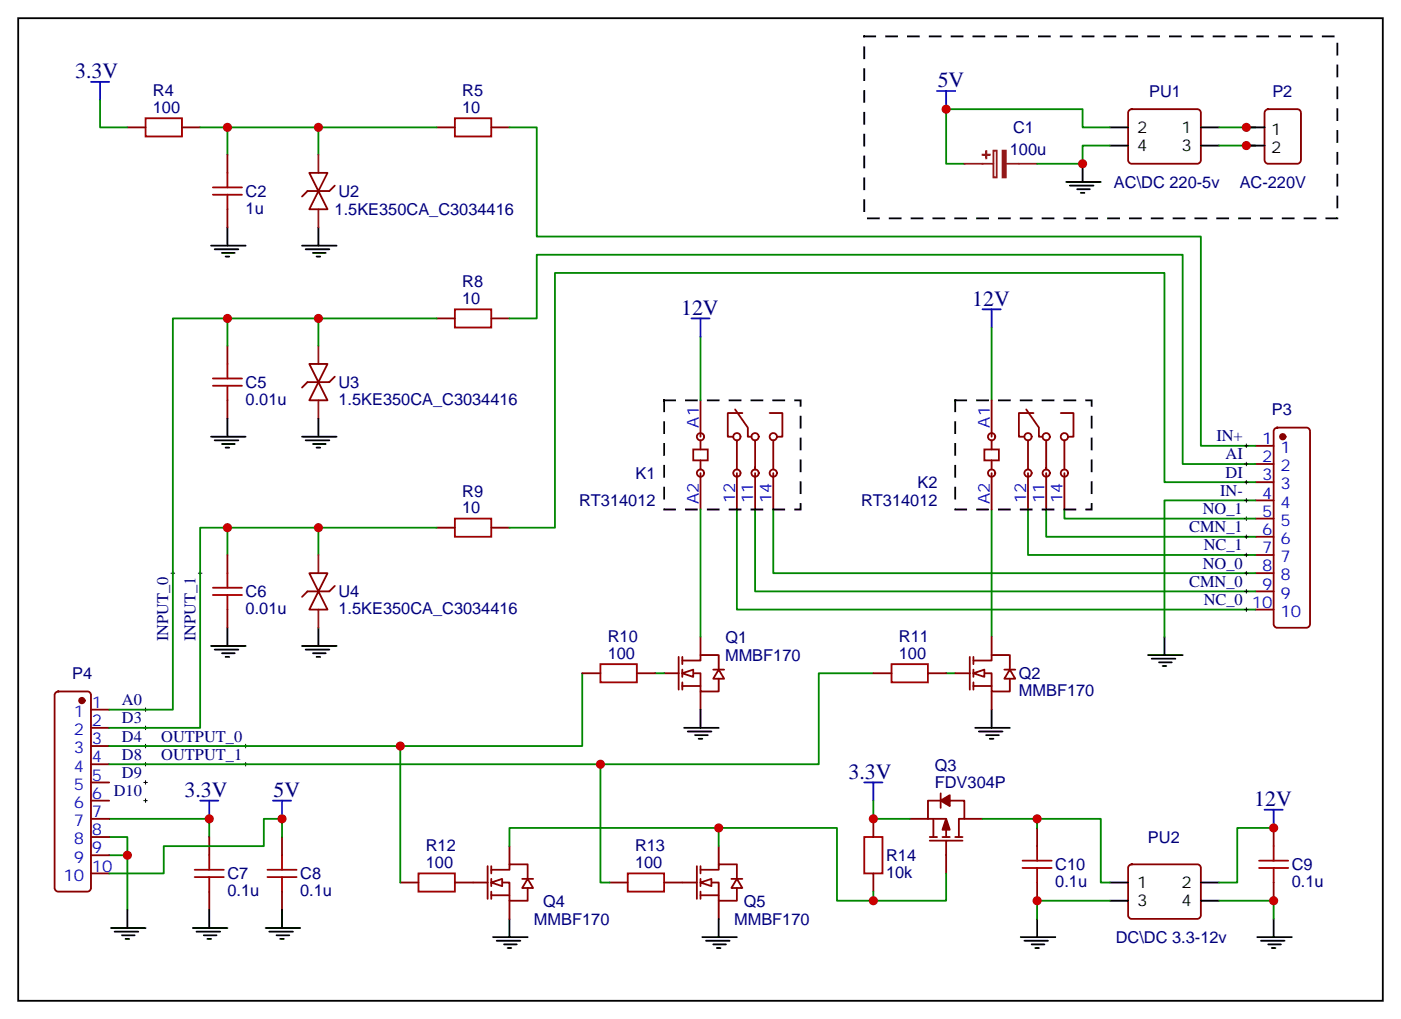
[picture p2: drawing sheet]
<svg xmlns="http://www.w3.org/2000/svg" width="272mm" height="198mm" viewBox="0 0 272 198" stroke-linecap="round" stroke-linejoin="round" font-family="sans-serif">
<g fill="none" stroke="#000" stroke-width=".19">
<path d="M33.2 111.1h.7M33.5 110.8v.7M38.5 111.1h.7M38.8 110.8v.7M27.9 137.6h.7M28.2 137.2v.7M27.9 148.2h.7M27.9 144.6h.7M27.9 155.2h.7M27.9 151.7h.7M27.9 141.1h.7M28.2 140.8v.7"/>
<path d="M28.2 144.3v.7M28.2 147.8v.7M28.2 151.3v.7M28.2 154.9v.7M47.3 148.2h.7M47.3 144.6h.7M47.6 144.3v.7M47.6 147.8v.7"/>
</g>
<path d="M38.8 155.2h3.5M40.6 155.2v3.6M52.9 155.2h3.5M54.7 155.2v3.6" fill="none" stroke="#00f" stroke-width=".35"/>
<path d="M135.8 65.3v12.3M21.2 158.8h19.4v3.5M21.2 162.3h3.5v14.1M21.2 165.8h3.5" fill="none" stroke="#008700" stroke-width=".35"/>
<path d="M21.5 179.9h6.7M24.7 176.4v3.5M22.2 180.6h4.6M23.6 181.3h2.5M24.3 182h.7" fill="none" stroke="#000" stroke-width=".35"/>
<g fill="none" stroke="#870000" stroke-width=".35">
<path d="M135.8 77.6v7.1M142.5 79.4l2.5 3.5v1.8h.7M134.4 87.1h2.8v2.2h-2.8zM135.8 89.3v1.7M135.8 85.4v1.7M135.8 91.7v7.1M142.9 85.4v5.6M142.9 91.7v7.1M143.9 80.1h-2.8v4.6h1.1M146.4 85.4v5.6v-.3M146.4 91.7v7.1M149.2 80.1h2.5v4.6h-1.1"/>
<path d="M149.9 85.4v5.6M149.9 91.7v7.1M10.8 134.3l.5-.2h5.6a.71 .71 0 0 1 .7 .7v37.4a.76 .76 0 0 1-.7 .7h-5.6a.76 .76 0 0 1-.7-.7v-37.4zM17.6 137.6h3.6M128.8 130.5h2.8M131.6 127.4v6.3M132.3 130.5h3.5v3.6h3.5v-2.5M132.3 128.1h3.5v-1.1h3.5v2.8M132.3 127.4v1.4M132.3 129.8v1.4M132.3 132.3v1.4M132.3 133h3.5"/>
<path d="M135.8 123.5v3.5M135.8 134.1v3.5M138.3 129.8h2.1M139.3 129.8l1.1 1.8h-2.1zM17.6 141.1h3.6M17.6 144.6h3.6M17.6 148.2h3.6M17.6 151.7h3.6M17.6 155.2h3.6M17.6 158.8h3.6M17.6 162.3h3.6M17.6 165.8h3.6"/>
<path d="M17.6 169.3h3.6"/>
<circle cx="135.8" cy="91.7" r=".71"/>
<circle cx="135.8" cy="84.7" r=".71"/>
<circle cx="142.9" cy="91.7" r=".71"/>
<circle cx="142.9" cy="84.7" r=".71"/>
<circle cx="146.4" cy="91.7" r=".71"/>
<circle cx="146.4" cy="84.7" r=".71"/>
<circle cx="149.9" cy="91.7" r=".71"/>
<circle cx="149.9" cy="84.7" r=".71"/>
</g>
<circle cx="15.9" cy="135.8" r=".53" fill="#870000" stroke="#870000" stroke-width=".35"/>
<path d="M132.3 130.5l2.1-.7v1.4z" fill="#fff" stroke="#870000" stroke-width=".35"/>
<g fill="none" stroke="#000" stroke-width=".35">
<path d="M135.8 137.6v3.5M192.3 137.6v3.5M132.6 141.1h6.7M133.3 141.8h4.6M134.8 142.5h2.4M135.5 143.2h.7M189.1 141.1h6.7M189.8 141.8h4.6M191.2 142.5h2.5M191.9 143.2h.7M201.1 178.2v3.5M215.2 171.1h3.5"/>
<path d="M215.2 174.6h3.5M232.8 171.1h3.6M232.8 174.6h3.6M246.9 178.2v3.5M197.9 181.7h6.7M198.6 182.4h4.6M200 183.1h2.5M200.7 183.8h.7M243.8 181.7h6.7M244.5 182.4h4.6M245.9 183.1h2.5M246.6 183.8h.7"/>
</g>
<path d="M135.8 98.8v24.7M192.3 98.8v24.7M127 130.5h1.8M183.4 130.5h1.8M236.4 174.6h10.5v3.6M246.9 160.5h-7v10.6h-3.5" fill="none" stroke="#008700" stroke-width=".35"/>
<g fill="none" stroke="#870000" stroke-width=".35">
<path d="M185.2 130.5h2.8M188 127.4v6.3M188.7 130.5h3.6v3.6h3.5v-2.5M188.7 128.1h3.6v-1.1h3.5v2.8M188.7 127.4v1.4M188.7 129.8v1.4M188.7 132.3v1.4M188.7 133h3.6M192.3 123.5v3.5M192.3 134.1v3.5M194.7 129.8h2.1M195.8 129.8l1 1.8h-2.1z"/>
<path d="M219 167.8l.4-.2h12.7a.71 .71 0 0 1 .7 .7v9.1a.76 .76 0 0 1-.7 .8h-12.7a.76 .76 0 0 1-.7-.8v-9.1zM246.9 160.5v3.5M246.9 171.1v3.5"/>
</g>
<path d="M190.5 60h3.5M192.3 60v3.5M134.1 61.7h3.5M135.8 61.7v3.6M245.2 157h3.5M246.9 157v3.5" fill="none" stroke="#00f" stroke-width=".35"/>
<path d="M244.1 166.9h5.7M244.1 168.3h5.7M246.9 164v2.9M246.9 168.3v2.8" fill="none" stroke="#a10000" stroke-width=".35"/>
<path d="M188.7 130.5l2.2-.7v1.4z" fill="#fff" stroke="#870000" stroke-width=".35"/>
<g fill="none" stroke="#008700" stroke-width=".35">
<path d="M19.4 19.4v5.3h5.3M38.8 24.7h45.9M44.1 24.7v5.3M61.7 24.7v5.3M98.8 24.7h5.3v21.2h128.7v40.5h10.6M236.4 24.7h7M236.4 28.2h7M44.1 61.7v5.3M61.7 61.7v5.3M84.7 61.7h-51.2v75.9h-12.3M98.8 61.7h5.3v-12.3h125.2v40.6h14.1M192.3 63.5v14.1"/>
<path d="M142.9 98.8v19.4h100.5M146.4 98.8v15.9h97M149.9 98.8v12.3h93.5M199.3 98.8v8.8h44.1M202.8 98.8v5.3h40.6M206.4 98.8v1.7h37M243.4 93.5h-17.6v-40.6h-118.2v49.4h-8.8M243.4 97h-17.6v26.5M44.1 102.3v5.3M61.7 102.3v5.3M84.7 102.3h-45.9v38.8h-17.6M112.9 130.5v14.1h-91.7"/>
<path d="M169.3 130.5h-10.6v17.7h-137.5M54.7 162.3v-3.5h-3.5v5.2h-19.5v5.3h-10.5"/>
</g>
<g fill="none" stroke="#870000" stroke-width=".35">
<path d="M24.7 24.7h3.5M35.3 24.7h3.5M44.1 30v3.5M60 33.5h3.5l-1.8 3.5zM61.7 37l1.8 3.6h-3.5zM64.9 36l-1 1h-4.3l-1 1.1M84.7 24.7h3.5M95.2 24.7h3.6M219 21.4l.4-.2h12.7a.71 .71 0 0 1 .7 .7v9.1a.76 .76 0 0 1-.7 .8h-12.7a.76 .76 0 0 1-.7-.8v-9.1zM44.1 40.6v3.5M44.1 67v3.6M44.1 77.6v3.5"/>
<path d="M60 70.6h3.5l-1.8 3.5zM61.7 74.1l1.8 3.5h-3.5zM64.9 73l-1 1.1h-4.3l-1 1M84.7 61.7h3.5M95.2 61.7h3.6M192.3 77.6v7.1M199 79.4l2.4 3.5v1.8h.7M190.9 87.1h2.8v2.2h-2.8zM192.3 89.3v1.7M192.3 85.4v1.7M192.3 91.7v7.1M199.3 85.4v5.6"/>
<path d="M199.3 91.7v7.1M200.4 80.1h-2.8v4.6h1M202.8 85.4v5.6v-.3M202.8 91.7v7.1M205.7 80.1h2.4v4.6h-1M206.4 85.4v5.6M206.4 91.7v7.1M243.4 86.4h3.5M243.4 90h3.5M243.4 93.5h3.5M243.4 97h3.5M247.2 83.1l.4-.2h5.7a.71 .71 0 0 1 .7 .7v37.4a.76 .76 0 0 1-.7 .7h-5.7a.76 .76 0 0 1-.7-.7v-37.4z"/>
<path d="M44.1 107.6v3.5M44.1 118.2v3.5M60 111.1h3.5l-1.8 3.6zM61.7 114.7l1.8 3.5h-3.5zM64.9 113.6l-1 1.1h-4.3l-1 1M84.7 102.3h3.5M95.2 102.3h3.6M243.4 114.7h3.5M243.4 100.5h3.5M243.4 104.1h3.5M243.4 107.6h3.5M243.4 111.1h3.5"/>
<path d="M243.4 118.2h3.5M112.9 130.5h3.5M123.5 130.5h3.5M169.3 130.5h3.6M179.9 130.5h3.5M40.6 162.3v3.5M40.6 172.9v3.5M54.7 162.3v3.5M54.7 172.9v3.5M91.7 171.1h2.8M94.5 167.9v6.4M95.2 171.1h3.6v3.5h3.5v-2.4"/>
<path d="M95.2 168.6h3.6v-1h3.5v2.8M95.2 167.9v1.4M95.2 170.4v1.4M95.2 172.9v1.4M95.2 173.6h3.6M98.8 164v3.6M98.8 174.6v3.6M101.2 170.4h2.2M102.3 170.4l1.1 1.8h-2.2z"/>
<circle cx="192.3" cy="91.7" r=".71"/>
<circle cx="192.3" cy="84.7" r=".71"/>
<circle cx="199.3" cy="91.7" r=".71"/>
<circle cx="199.3" cy="84.7" r=".71"/>
<circle cx="202.8" cy="91.7" r=".71"/>
<circle cx="202.8" cy="84.7" r=".71"/>
<circle cx="206.4" cy="84.7" r=".71"/>
<circle cx="206.4" cy="91.7" r=".71"/>
</g>
<g fill="none" stroke="#a10000" stroke-width=".35">
<path d="M28.2 22.9h7.1v3.6h-7.1zM41.3 36.3h5.6M41.3 37.7h5.6M44.1 33.5v2.8M44.1 37.7v2.9M88.2 22.9h7v3.6h-7zM88.2 60h7v3.5h-7zM41.3 73.4h5.6M41.3 74.8h5.6M44.1 70.6v2.8M44.1 74.8v2.8M41.3 113.9h5.6"/>
<path d="M41.3 115.4h5.6M44.1 111.1v2.8M44.1 115.4v2.8M88.2 100.5h7v3.6h-7zM116.4 128.8h7.1v3.5h-7.1zM172.9 128.8h7v3.5h-7zM37.7 168.6h5.7M37.7 170h5.7M40.6 165.8v2.8M40.6 170v2.9M51.9 168.6h5.6M51.9 170h5.6"/>
<path d="M54.7 165.8v2.8M54.7 170v2.9"/>
</g>
<g fill="none" stroke="#000" stroke-width=".35">
<path d="M206.7 35.3h6.7M207.4 36h4.6M208.8 36.7h2.5M209.5 37.4h.8M209.9 31.8v3.5M215.2 24.7h3.5M215.2 28.2h3.5M232.8 24.7h3.6M232.8 28.2h3.6M40.9 47.6h6.7M41.6 48.3h4.6M43 49h2.5"/>
<path d="M43.7 49.7h.7M44.1 44.1v3.5M58.6 47.6h6.7M59.3 48.3h4.6M60.7 49h2.4M61.4 49.7h.7M61.7 44.1v3.5M40.9 84.7h6.7M41.6 85.4h4.6M43 86.1h2.5M43.7 86.8h.7M44.1 81.1v3.6"/>
<path d="M58.6 84.7h6.7M59.3 85.4h4.6M60.7 86.1h2.4M61.4 86.8h.7M61.7 81.1v3.6M40.9 125.2h6.7M41.6 125.9h4.6M43 126.6h2.5M43.7 127.4h.7M44.1 121.7v3.5M58.6 125.2h6.7M59.3 125.9h4.6"/>
<path d="M60.7 126.6h2.4M61.4 127.4h.7M61.7 121.7v3.5M222.6 127h6.7M223.3 127.7h4.6M224.7 128.4h2.5M225.4 129.1h.7M225.8 123.5v3.5M37.4 179.9h6.7M40.6 176.4v3.5M51.5 179.9h6.7M54.7 176.4v3.5"/>
<path d="M98.8 178.2v3.5M38.1 180.6h4.6M39.5 181.3h2.5M40.2 182h.7M52.2 180.6h4.6M53.6 181.3h2.5M54.3 182h.7M95.6 181.7h6.7M96.3 182.4h4.6M97.7 183.1h2.5M98.4 183.8h.7"/>
</g>
<path d="M17.6 15.9h3.6M19.4 15.9v3.5M181.7 17.6h3.5M183.4 17.6v3.6M167.6 151.7h3.5M169.3 151.7v3.5" fill="none" stroke="#00f" stroke-width=".35"/>
<path d="M61.7 30v3.5M61.7 40.6v3.5M61.7 67v3.6M61.7 77.6v3.5M61.7 107.6v3.5M61.7 118.2v3.5" fill="none" stroke="#8c2424" stroke-width=".35"/>
<circle cx="248.7" cy="84.7" r=".53" fill="#870000" stroke="#870000" stroke-width=".35"/>
<g fill="none" stroke="#000" stroke-width=".19">
<path d="M241.3 90h.7M241.3 93.5h.7M241.3 86.4h.7M241.3 97h.7M241.7 86.1v.7M241.7 89.6v.7M241.7 93.1v.7M241.7 96.7v.7M241.3 100.5h.7M241.3 104.1h.7M241.3 107.6h.7M241.3 111.1h.7"/>
<path d="M241.3 114.7h.7M241.3 118.2h.7M241.7 100.2v.7M241.7 103.7v.7M241.7 107.2v.7M241.7 110.8v.7M241.7 114.3v.7M241.7 117.8v.7"/>
</g>
<path d="M95.2 171.1l2.2-.7v1.4z" fill="#fff" stroke="#870000" stroke-width=".35"/>
<path d="M81.1 169.3h7.1v3.6h-7.1zM121.7 169.3h7.1v3.6h-7.1z" fill="none" stroke="#a10000" stroke-width=".35"/>
<g fill="none" stroke="#870000" stroke-width=".35">
<path d="M77.6 171.1h3.5M88.2 171.1h3.5M118.2 171.1h3.5M128.8 171.1h6.3M135.1 167.9v6.4M135.8 171.1h3.5v3.5h3.6v-2.4M135.8 168.6h3.5v-1h3.6v2.8M135.8 167.9v1.4M135.8 170.4v1.4M135.8 172.9v1.4M135.8 173.6h3.5M139.3 164v3.6"/>
<path d="M139.3 174.6v3.6M141.8 170.4h2.1M142.9 170.4l1 1.8h-2.1z"/>
</g>
<path d="M135.8 171.1l2.1-.7v1.4z" fill="#fff" stroke="#870000" stroke-width=".35"/>
<path d="M3.5 3.5h264.6v190.5h-264.6zM241.7 24.7h3.5M241.7 28.2h3.5M139.3 178.2v3.5M136.2 181.7h6.7M136.9 182.4h4.6M138.3 183.1h2.5M139 183.8h.7" fill="none" stroke="#000" stroke-width=".35"/>
<path d="M215.2 24.7h-5.3v-3.5h-26.5v10.6h3.6M215.2 28.2h-5.3v3.6h-8.8M77.6 144.6v26.5M116.4 148.2v22.9h1.8M169.3 155.2v3.6h7.1M190.5 158.8h22.9v12.3h1.8M201.1 158.8v1.7M98.8 164v-3.5h63.5v14.1h7M139.3 160.5v3.5M183.4 169.3v5.3h-14.1v-1.7M215.2 174.6h-14.1v3.6" fill="none" stroke="#008700" stroke-width=".35"/>
<path d="M167.6 162.3h3.5v7h-3.5zM198.3 168.3h5.6M198.3 166.9h5.6M201.1 164v2.9M201.1 168.3v2.8" fill="none" stroke="#a10000" stroke-width=".35"/>
<g fill="none" stroke="#870000" stroke-width=".35">
<path d="M245.4 21.4l.5-.2h5.6a.71 .71 0 0 1 .7 .7v9.1a.76 .76 0 0 1-.7 .8h-5.6a.76 .76 0 0 1-.7-.8v-9.1zM169.3 158.8v3.5M176.4 158.8h3.5M181 158.8v3.5M182.4 155.2h-2.5v3.6h3.5v3.5M182.4 153.8v2.8M184.1 155.2h2.9v3.6h-1.1v3.5M187 158.8h3.5M169.3 169.3v3.6M180.3 163h6.3M180.3 162.3h1.4M182.7 162.3h1.4"/>
<path d="M183.4 163v6.3M185.2 162.3h1.4M201.1 160.5v3.5M201.1 171.1v3.5"/>
</g>
<path d="M187 31.8h5.6M192.6 29.2h.7v5.2h-.7zM195.1 31.8h6" fill="none" stroke="#8c2424" stroke-width=".35"/>
<g fill="#8c2424" stroke="#8c2424" stroke-width=".35">
<path d="M194.4 29.2h.6v5.2h-.6z"/>
<path d="M191.2 29.3v1.4z"/>
<path d="M190.5 30h1.4z"/>
</g>
<path d="M167.6 7.1h91.7v35.2h-91.7zM128.8 77.6h26.4v21.2h-26.4zM185.2 77.6h26.5v21.2h-26.5z" fill="none" stroke="#000" stroke-width=".35" stroke-dasharray="2.1 2.1"/>
<g fill="#870000" stroke="#870000" stroke-width=".35">
<path d="M183.4 158.8l.7 2.1h-1.4z"/>
<path d="M182.4 155.2l1.7-1v2.1z"/>
</g>
<g fill="#c00">
<circle cx="24.7" cy="165.8" r=".88"/>
<circle cx="246.9" cy="160.5" r=".88"/>
<circle cx="246.9" cy="174.6" r=".88"/>
<circle cx="40.6" cy="158.7" r=".88"/>
<circle cx="54.7" cy="158.7" r=".88"/>
<circle cx="44.1" cy="102.3" r=".88"/>
<circle cx="61.7" cy="102.3" r=".88"/>
<circle cx="61.7" cy="61.7" r=".88"/>
<circle cx="44.1" cy="61.7" r=".88"/>
<circle cx="44.1" cy="24.7" r=".88"/>
<circle cx="61.7" cy="24.7" r=".88"/>
<circle cx="116.4" cy="148.2" r=".88"/>
<circle cx="77.6" cy="144.6" r=".88"/>
<circle cx="139.3" cy="160.5" r=".88"/>
<circle cx="241.7" cy="28.2" r=".88"/>
<circle cx="241.7" cy="24.7" r=".88"/>
<circle cx="183.4" cy="21.2" r=".88"/>
<circle cx="209.9" cy="31.7" r=".88"/>
<circle cx="169.3" cy="158.7" r=".88"/>
<circle cx="169.3" cy="174.6" r=".88"/>
<circle cx="201.1" cy="174.6" r=".88"/>
<circle cx="201.1" cy="158.7" r=".88"/>
</g>
<g font-size="4.2" fill="#000080">
<text x="14.6" y="15.2">3.3V</text>
<text x="181.8" y="16.9">5V</text>
<text x="188.5" y="59.3">12V</text>
<text x="132.1" y="61">12V</text>
<text x="35.8" y="154.5">3.3V</text>
<text x="53" y="154.5">5V</text>
<text x="164.5" y="151">3.3V</text>
<text x="243.2" y="156.3">12V</text>
</g>
<g font-size="3.2" fill="#000080">
<text x="29.6" y="21.9">100</text>
<text x="29.6" y="18.6">R4</text>
<text x="89.6" y="21.9">10</text>
<text x="89.6" y="18.6">R5</text>
<text x="222.8" y="18.8">PU1</text>
<text x="246.7" y="18.8">P2</text>
<text x="195.8" y="30">100u</text>
<text x="196.4" y="25.8">C1</text>
<text x="47.6" y="41.4">1u</text>
<text x="47.6" y="38.2">C2</text>
<text x="64.9" y="41.7">1.5KE350CA_C3034416</text>
<text x="65.6" y="38.2">U2</text>
<text x="216" y="36.4">AC\DC 220-5v</text>
<text x="240.4" y="36.4">AC-220V</text>
<text x="89.6" y="58.9">10</text>
<text x="89.6" y="55.7">R8</text>
<text x="47.6" y="75.2">C5</text>
<text x="65.6" y="75.2">U3</text>
<text x="47.6" y="78.4">0.01u</text>
<text x="65.6" y="78.4">1.5KE350CA_C3034416</text>
<text x="246.6" y="80.5">P3</text>
<text x="235.8" y="85.5">IN+</text>
<text x="237.6" y="89.1">AI</text>
<text x="123.2" y="92.9">K1</text>
<text x="177.9" y="94.6">K2</text>
<text x="237.6" y="92.6">DI</text>
<text x="89.6" y="99.5">10</text>
<text x="89.6" y="96.3">R9</text>
<text x="112.3" y="98.1">RT314012</text>
<text x="167" y="98.1">RT314012</text>
<text x="233.2" y="99.7">NO_1</text>
<text x="236.6" y="96.1">IN-</text>
<text x="230.6" y="103.2">CMN_1</text>
<text x="233.4" y="106.7">NC_1</text>
<text x="230.6" y="113.8">CMN_0</text>
<text x="233.2" y="110.2">NO_0</text>
<text x="47.6" y="119">0.01u</text>
<text x="47.6" y="115.8">C6</text>
<text x="65.6" y="119">1.5KE350CA_C3034416</text>
<text x="65.6" y="115.8">U4</text>
<text x="233.4" y="117.3">NC_0</text>
<text x="32.6" y="124.3" transform="rotate(-90 32.6 124.3)">INPUT_0</text>
<text x="37.9" y="124.3" transform="rotate(-90 37.9 124.3)">INPUT_1</text>
<text x="117.8" y="124.5">R10</text>
<text x="140.7" y="124.6">Q1</text>
<text x="174.3" y="124.5">R11</text>
<text x="14" y="131.7">P4</text>
<text x="117.8" y="127.7">100</text>
<text x="140.6" y="128.1">MMBF170</text>
<text x="174.3" y="127.7">100</text>
<text x="197.6" y="131.7">Q2</text>
<text x="23.6" y="136.7">A0</text>
<text x="197.6" y="134.9">MMBF170</text>
<text x="23.6" y="143.8">D4</text>
<text x="23.6" y="140.2">D3</text>
<text x="31.3" y="143.8">OUTPUT_0</text>
<text x="23.6" y="147.3">D8</text>
<text x="31.3" y="147.3">OUTPUT_1</text>
<text x="181.3" y="149.5">Q3</text>
<text x="22.1" y="154.3">D10</text>
<text x="23.6" y="150.8">D9</text>
<text x="181.3" y="152.8">FDV304P</text>
<text x="82.6" y="165.1">R12</text>
<text x="123.1" y="165.1">R13</text>
<text x="171.8" y="166.9">R14</text>
<text x="222.6" y="163.4">PU2</text>
<text x="44.1" y="173.7">0.1u</text>
<text x="44.1" y="170.5">C7</text>
<text x="58.2" y="173.7">0.1u</text>
<text x="58.2" y="170.5">C8</text>
<text x="82.6" y="168.3">100</text>
<text x="123.1" y="168.3">100</text>
<text x="171.8" y="170.2">10k</text>
<text x="204.6" y="171.9">0.1u</text>
<text x="204.6" y="168.7">C10</text>
<text x="250.5" y="171.9">0.1u</text>
<text x="250.5" y="168.7">C9</text>
<text x="103.5" y="179.3">MMBF170</text>
<text x="105.3" y="175.8">Q4</text>
<text x="142.3" y="179.3">MMBF170</text>
<text x="144.2" y="175.8">Q5</text>
<text x="216.3" y="182.8">DC\DC 3.3-12v</text>
</g>
<g font-size="3.2">
<text x="220.5" y="25.8">2</text>
<text x="220.5" y="29.3">4</text>
<text x="229.1" y="25.8">1</text>
<text x="229.1" y="29.3">3</text>
<text x="246.5" y="26.1">1</text>
<text x="246.5" y="29.6">2</text>
<text x="220.5" y="172.2">1</text>
<text x="229.1" y="172.2">2</text>
<text x="220.5" y="175.7">3</text>
<text x="229.1" y="175.7">4</text>
</g>
<g font-size="3.2" fill="#00f">
<text x="135.5" y="82.9" transform="rotate(-90 135.5 82.9)">A1</text>
<text x="191.9" y="82.9" transform="rotate(-90 191.9 82.9)">A1</text>
<text x="244.8" y="86.1">1</text>
<text x="244.8" y="89.6">2</text>
<text x="248.2" y="87.8">1</text>
<text x="244.8" y="93.1">3</text>
<text x="248.2" y="91.4">2</text>
<text x="248.2" y="94.9">3</text>
<text x="135.5" y="97.7" transform="rotate(-90 135.5 97.7)">A2</text>
<text x="142.5" y="97.5" transform="rotate(-90 142.5 97.5)">12</text>
<text x="146" y="97.5" transform="rotate(-90 146 97.5)">11</text>
<text x="149.6" y="97.5" transform="rotate(-90 149.6 97.5)">14</text>
<text x="191.9" y="97.7" transform="rotate(-90 191.9 97.7)">A2</text>
<text x="199" y="97.5" transform="rotate(-90 199 97.5)">12</text>
<text x="202.5" y="97.5" transform="rotate(-90 202.5 97.5)">11</text>
<text x="206" y="97.5" transform="rotate(-90 206 97.5)">14</text>
<text x="244.8" y="96.7">4</text>
<text x="244.8" y="100.2">5</text>
<text x="248.2" y="98.4">4</text>
<text x="248.2" y="102">5</text>
<text x="244.8" y="103.7">6</text>
<text x="244.8" y="107.2">7</text>
<text x="248.2" y="105.5">6</text>
<text x="244.8" y="110.8">8</text>
<text x="248.2" y="109">7</text>
<text x="248.2" y="112.5">8</text>
<text x="242.7" y="117.8">10</text>
<text x="244.8" y="114.3">9</text>
<text x="248.2" y="116.1">9</text>
<text x="248.2" y="119.6">10</text>
<text x="17.8" y="137.2">1</text>
<text x="14.3" y="139">1</text>
<text x="14.3" y="142.5">2</text>
<text x="17.8" y="140.8">2</text>
<text x="14.3" y="146">3</text>
<text x="14.3" y="149.6">4</text>
<text x="17.8" y="144.3">3</text>
<text x="17.8" y="147.8">4</text>
<text x="14.3" y="153.1">5</text>
<text x="17.8" y="151.3">5</text>
<text x="17.8" y="154.9">6</text>
<text x="14.3" y="156.6">6</text>
<text x="14.3" y="160.2">7</text>
<text x="17.8" y="158.4">7</text>
<text x="17.8" y="161.9">8</text>
<text x="14.3" y="163.7">8</text>
<text x="14.3" y="167.2">9</text>
<text x="17.8" y="165.5">9</text>
<text x="12.3" y="170.7">10</text>
<text x="17.8" y="169">10</text>
</g>
</svg>
